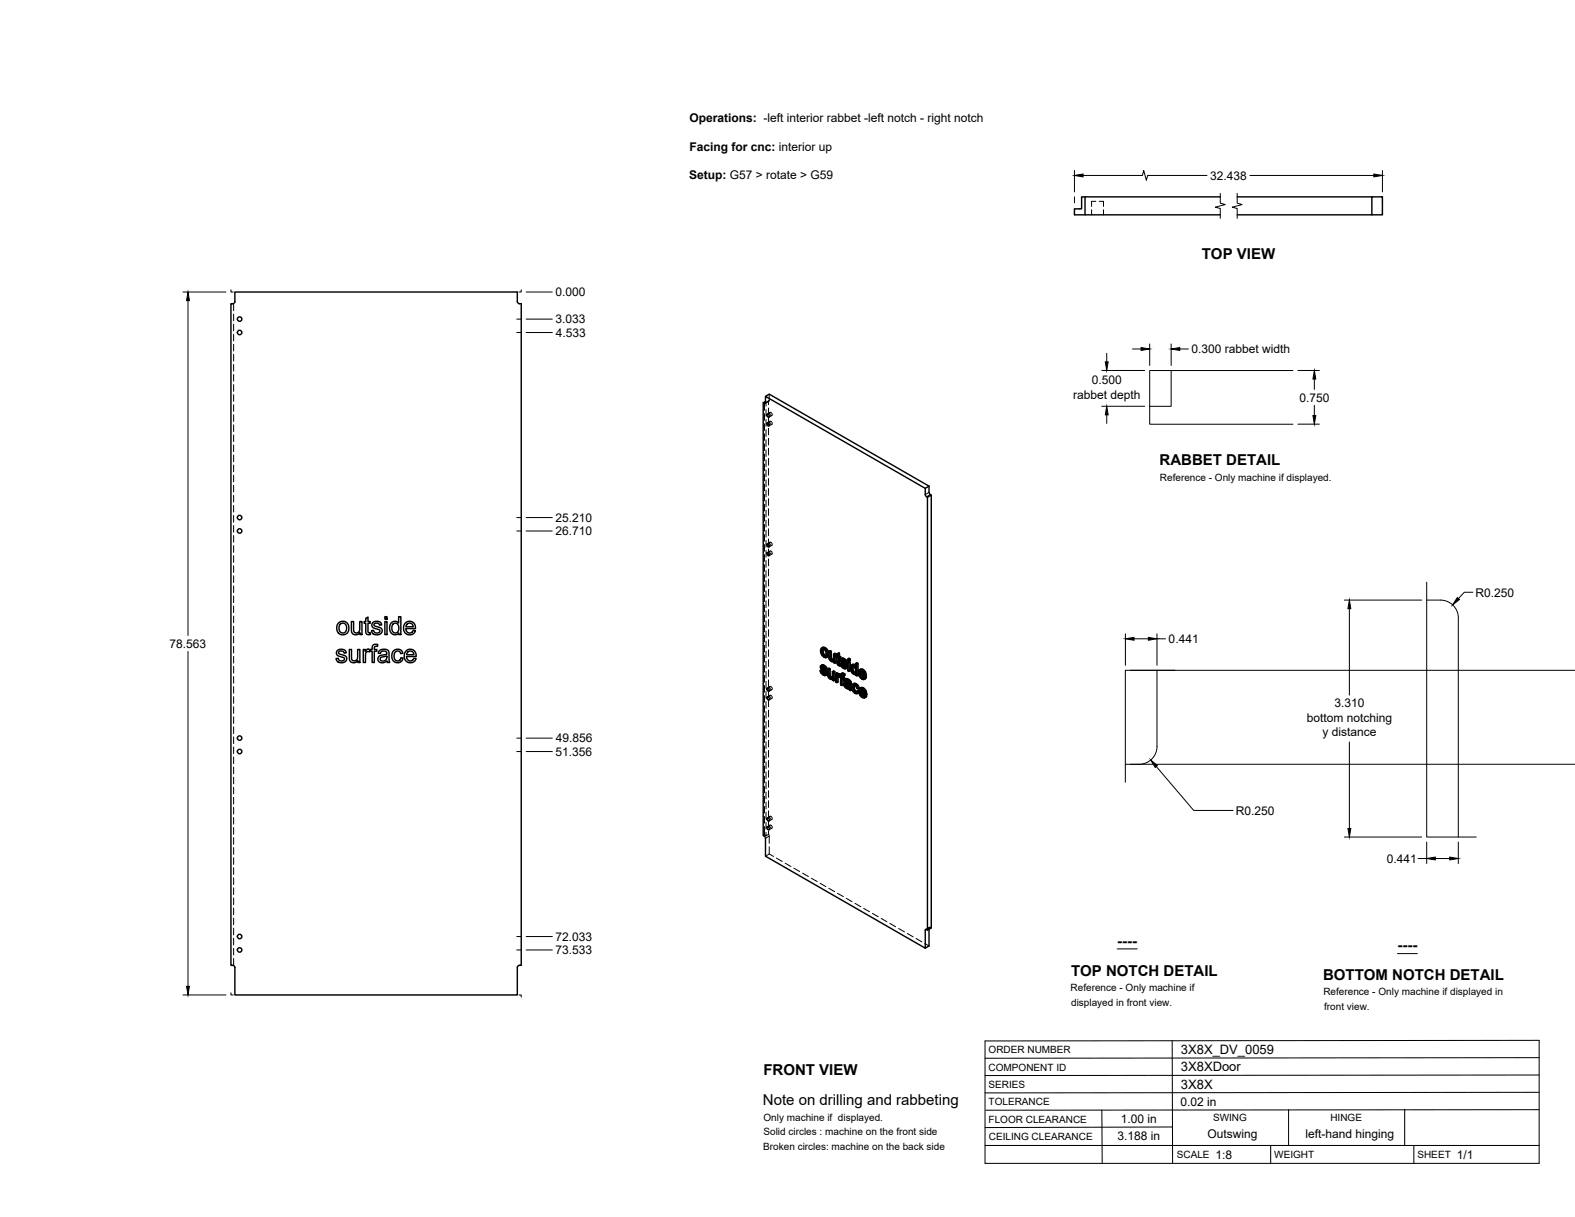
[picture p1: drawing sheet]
<svg xmlns="http://www.w3.org/2000/svg" width="559mm" height="432mm" viewBox="0 0 559 432" stroke-linecap="round" stroke-linejoin="round" font-family="sans-serif">
<!-- layer: Visible -->
<g fill="none" stroke="#000" stroke-width=".51">
<path d="M385 69.9h-1.2v4.2h-2.6v2.1h51.7M432.9 69.9h-47.9v6.3M439 76.2h47.7M439 69.9h47.7M486.7 69.9h3.8v6.3h-3.8zM271.6 142.8l-.2 .4-.6-.3v153.6l.6 .3 .2 .6v6.4l56.7 32.6v-6.3l.2-.4 .6 .3v-153.6M271.6 142.8v-2.2l56.7 32.7M271.6 140.6l1.3-.8 56.7 32.7M271.6 142.8l-.4-.2-.4 .3M272.1 150.1l.7 .1 .1 .9-.6-.2zM272.1 147l.7 .1 .1 .9-.6-.2zM328.3 173.3l1.3-.8 .1 2.5 .7 .7-1.3 .7-.8-.6z"/>
<path d="M330.4 175.7v153.5l-1.3 .8M272.1 196.1l.7 .2 .1 .8-.6-.2zM272.1 193l.7 .2 .1 .8-.6-.2zM129.8 219.4l.8-.5v1.6h.7v.6h-.7v2.9l.2 .5h.5l.1 .6a1.14 1.14 0 0 1-1.3-.1 1.14 1.14 0 0 1-.3-1.2v-2.7h-.6v-.6h.6zM136.5 218.8h.8v.9h-.8zM119.7 230.8l.8-.4a1.7 1.7 0 0 1 2.4 1.2l-.8 .1a.96 .96 0 0 0-1-.8 .96 .96 0 0 0-.9 1l1 .4a1.53 1.53 0 0 1 1.8 1.8 2.03 2.03 0 0 1-2 1.1 2.03 2.03 0 0 1-1.8-1.5l.8-.1a1.08 1.08 0 0 0 1.1 1 1.08 1.08 0 0 0 1-1.1l-.4-.3a2.24 2.24 0 0 1-2.3-1.3zM120.2 220.9l.7-.4a2.33 2.33 0 0 1 2.9 2.8 2.33 2.33 0 0 1-3.7 1.3 2.88 2.88 0 0 1 .1-3.7zM120.6 221.5l.7-.4a1.73 1.73 0 0 1 1.7 1.8 1.73 1.73 0 0 1-1.7 1.7l-.3-.2a2.21 2.21 0 0 1-.4-2.9zM123.9 230.4h.8v2.6a1.15 1.15 0 0 0 1.2 1.5 1.15 1.15 0 0 0 1-1.6v-2.5h.8v4.7h-.7v-.7a1.65 1.65 0 0 1-2 .7 1.65 1.65 0 0 1-1.1-1.8zM124.7 220.5h.8v2.6a1.15 1.15 0 0 0 1.1 1.5 1.15 1.15 0 0 0 1-1.6v-2.5h.8v4.6h-.7v-.6a1.65 1.65 0 0 1-1.9 .7 1.65 1.65 0 0 1-1.1-1.8zM128.9 230.4h.7v.7a1.11 1.11 0 0 1 1.7-.5l.7-.2v-.4a1.31 1.31 0 0 1 .6-1.3 1.31 1.31 0 0 1 1.4 0l-.1 .6a.74 .74 0 0 0-1.1 .7v.4h.9v.7h-.9v4h-.8v-4h-.7v-.4l-.2 .6a.84 .84 0 0 0-.9-.1 .84 .84 0 0 0-.5 .8v3.1h-.8zM132.3 220.9l.8-.4a1.7 1.7 0 0 1 2.3 1.2l-.7 .1a.96 .96 0 0 0-1-.8 .96 .96 0 0 0-.9 .9l.6 .4a1.95 1.95 0 0 1 2.2 1.3 1.95 1.95 0 0 1-1.8 1.6 1.95 1.95 0 0 1-2-1.4l.7-.2a1.11 1.11 0 0 0 1.2 1 1.11 1.11 0 0 0 1-1l-.4-.3a2.21 2.21 0 0 1-2.4-1.3z"/>
<path d="M134.5 231a2.17 2.17 0 0 1 3.5 .4l.3 3.7h-.8l-.2-.6a1.76 1.76 0 0 1-1.9 .7 1.76 1.76 0 0 1-1.3-1.6v-.2a1.71 1.71 0 0 1 1.7-1l.4-.1a.72 .72 0 0 0 1-.6 .72 .72 0 0 0-.9-.7l-1 .2-.4 .7-.7-.1zM135 233.4l2.2-.7a1.3 1.3 0 0 1-.6 1.7 1.3 1.3 0 0 1-1.7-.6zM136.5 220.5h.8v4.6h-.8zM138.8 221a1.73 1.73 0 0 1 2.6 .1v-2.3h.8v6.3h-.7v-.5a1.89 1.89 0 0 1-2.3 .4 1.89 1.89 0 0 1-1-2.2zM139.4 221.5l.4-.3a1.76 1.76 0 0 1 1.7 1 1.76 1.76 0 0 1-.4 2l-.4 .3a1.77 1.77 0 0 1-1.7-1 1.77 1.77 0 0 1 .4-2zM139.6 231l.1-.1a1.93 1.93 0 0 1 3.2 .9l-.7 .1a1.29 1.29 0 0 0-1.7-.7 1.29 1.29 0 0 0-.7 1.7l.1 .7a1.18 1.18 0 0 0 1.3 .9 1.18 1.18 0 0 0 1-1.1l.8 .1-.3 .9a2.14 2.14 0 0 1-2.8 .4 2.14 2.14 0 0 1-.8-2.7zM143.8 221.1a2.14 2.14 0 0 1 2.5-.4 2.14 2.14 0 0 1 1.1 2.3h-3.4l.1 .7a1.29 1.29 0 0 0 1.3 .9 1.29 1.29 0 0 0 1.2-.9l.8 .1-.3 .6a2.32 2.32 0 0 1-3.2 .3 2.32 2.32 0 0 1-.4-3.2zM144 231a2.15 2.15 0 0 1 2.6-.4 2.15 2.15 0 0 1 1.1 2.3h-3.5l.2 .7a1.3 1.3 0 0 0 1.2 .9 1.3 1.3 0 0 0 1.2-.9l.8 .1-.3 .6a2.32 2.32 0 0 1-3.2 .3 2.32 2.32 0 0 1-.4-3.2zM144.4 221.4l1.3-.3a1.27 1.27 0 0 1 .9 1.3h-2.6zM144.7 231.4l.8-.4 .7 .1 .6 1.2h-2.5zM291 237.9l.7 1.3 .8 .5 .5-.1M291.3 236.2l.6-.3 .8 .3 .8 1.3-.5 .3-.1-.6"/>
<path d="M291.6 231.2v-.5a.91 .91 0 0 1 1.1 0 .91 .91 0 0 1 .4 1l-.2 1.1h-.5M291.6 237.7l-.6 .2 .4 .2M291.6 238.7l.5 .4 .4-.3M291.7 237.3l1 .9 .5-.2M291.8 237.9l-.4 .2 .2 .6 .5-.3M291.8 236.6l-.3 .4 .5-.2M291.8 235.9l-.6 .3-.2 .4 .8 1.3a1.11 1.11 0 0 1 .8 1.3M291.8 232.2l.6 .6 .4-.3M291.9 238l.8 .9M292 236.7l.6 .7M292 236.3l.5 .4 .5-.2M292 236.8l.6 .8 .4 .2"/>
<path d="M292 236.8h-.5M292 230.9l-.4 .3v.4l.2 .6 .4-.3M292.1 239.1l.4 .1M292.1 235.9l-.8 .3M292.1 230.4l.1 1.4 .8 .8M292.1 237l-.4 .3-.2-.3M292.4 230l.8 .9 .5-.2M292.5 236.1l-.5 .2-.4-.1M292.5 236.7l.4 .5 .4-.2M292.7 238.2l.3 .5 .5-.3M292.8 229.8l-.4 .2-.9-.1M292.9 237.7l.5 .5 .2 .8-.7 .7"/>
<path d="M293 238.7l.1 .5 .5-.3M293.1 239.2l-.1 .4 .5-.3M293.2 230.9l.4 1.4 .4-.3M293.4 233.1a1.73 1.73 0 0 1-2.2-1.6l.2-1.5 .9-.4 .9 .4 .8 1.7-.1 1-.7 .6M293.6 232.3l-.2 .8 .5-.3M293.6 237.3l.5 .3 .4-.3M294.1 231.1l.4 .3 .5-.3M294.1 237.6v2.2l.5-.2M294.1 239.8l.2 .4 .4-.2M294.5 231.4v2.2l.5-.3M294.5 233.6l.2 .4 .5-.3M294.7 234l.3 .3 .5-.3"/>
<path d="M295 234.3l.4 .1M295.7 234.1l-.7-.6v-2.4l-.5-.3-.4 .3v2.5l.9 1.1h.8M295.8 238.6v3l.4-.3v-3l-.4-.3-.5 .3v1.9l-.3 .4 .2-.1M295.8 234.7v.4l.4 .2M295.8 234.7l-.2 .1M296.2 232.3v3l.4-.2v-3l-.4-.3-.5 .3v1.8l-.3 .5 .2-.1M296.2 238.3l-.4 .3-.5-.3M296.6 232.1l-.4 .2-.5-.2M296.6 233l.3 .2 .2 2.6 .7 .5 .5-.2M296.9 232.4l-.3 .2 .3 .2v-.8l.9-.3v1l.5 .3v.4l-.5 .3v-.4M297.3 239.9l-.3 .2-.1 .5 .4-.2M297.3 239.3v-.4l-.4-.2-.4 .3v3l.4 .2"/>
<path d="M297.3 238.9l-.5 .3-.3-.2M297.4 239.9l-.1 2.1-.4 .2v-1.6M297.4 239.9l.5 .3M297.4 239.9l-.4 .2M297.4 232v1l.4-.3M297.4 239.4l.4 .4M297.6 239.1l-.8 .5v-.4M297.6 235.7l.2 .1M297.8 231.7l-.9 .3M297.8 239.8v.4M297.8 239.9l-.1 .3M297.8 235.8l.1 .5"/>
<path d="M297.9 239.2l-.8 .2M297.9 235.2l-.5 .3v-2.1l.4 .3v1.4l.3 .4M297.9 235.4l-.5 .1M298.1 235.5l.8 1.4 .7 .4 .5-.1M298.1 235.5l-.6 .1M298.1 235.5h.1M298.1 235.7l-.3 .1M298.3 233l-.5 .3-.4-.3M298.4 233.8l.5-.3 .8 .3 .8 .8 .1 .5-.4 .3-.2-.6M298.4 239.1l.8-.3 .6 .4-.1 .4-.4 .3 .1-.4M298.6 234.4l.4-.1 .7 .9 .5 .2M298.7 235.3l-.6 .2 .4 .2"/>
<path d="M298.7 236.3l.5 .4 .5-.2M298.8 234.9l1.1 1 .4-.3M298.9 235.5l-.4 .2 .2 .6 .5-.3M298.9 233.5l-.6 .4-.1 .6 1.6 2.1M298.9 234.3l-.3 .4 .5-.3M299 238.8l-.7 .4-.1 .8-.4-.2 .4-.3-.3-.3M299 239.2l.4 .3 .4-.3M299 235.6l.8 .9M299.1 234.3l.6 .7M299.1 239.8l.5 .5v.4l-.4 .2v-.4M299.1 233.9l.6 .5 .4-.3M299.2 233.5l-.7 .3"/>
<path d="M299.2 236.7l.5 .1M299.3 234.6l-.5 .3-.2-.2M299.3 239.9l-.6-.3v.6l.4-.2M299.4 238.9l-.4 .3-.5-.2M299.6 233.7l-.5 .2-.4-.1M299.7 234.4l.3 .4 .5-.2M299.8 236.6l-.1 .2M299.9 235.9l.2 .4 .5-.3M300 235.3l.5 .6 .2 .8-.7 .6M300.1 236.3l.1 .5 .5-.3M300.2 236.8l-.1 .4 .5-.3M300.8 235l.4 .2 .5-.2"/>
<path d="M301.2 234.7l.5 .3v3l-.5 .2v-3M301.2 234.7l-.4 .3v3l.4 .2M301.2 234.1v.6l.5-.3v-.6l-.5-.2-.4 .2v.6l.4 .3M301.7 233.8l-.5 .3-.4-.3M302.1 236l.7-.3 .8 .3M302.4 236.5l.7 .2 .5 1-.1 1-.6 .1M302.4 238.3l.5 .5 .4-.2M302.5 236.5l-.3 .8M302.6 237l-.4 .3v.5l.2 .5 .5-.3M302.7 235.7l-.4 .2a2.02 2.02 0 0 0 1.2 3.4l.1-.1M302.7 236.5l.1 1.4 .7 .8M302.8 236.1l.5 .3"/>
<path d="M303.3 235.8l-.5 .3-.5-.2M303.6 235.4l.4 .3 .4-.3M303.6 239.2v.4l.4 .2M303.6 239.2l-.2 .1M304 235.7v4.1l.4-.2v-4.2l-.4-.2-.4 .2v1.5l-.3-.5 .3-.1M305.2 239.9l.6 .6 .4-.3M305.5 238.4l-.5 .2 1.5 .9-.6-1.2a.49 .49 0 0 0-.6-.2 .49 .49 0 0 0-.3 .5M305.5 238.1v.3l.8 .5M305.5 239.4l1 .9M305.7 239.7l-.5 .2-.2-.9 1.9 1.1M305.8 237.8l.8 .9 .5-.3M306.2 237.5l-.4 .3-.9-.1"/>
<path d="M306.6 238.7l.3 1.3 .5-.2M272.1 247.3l.7 .2 .1 .8-.6-.2zM272.1 244.2l.7 .2 .1 .8-.6-.2zM294.3 240.2l.3 .3 .5-.2M294.6 240.5l.4 .1M295.3 240.4l-.7-.7-.1-2.4-.4-.2-.5 .2 .1 2.6 .8 1h.9M295.4 240.9v.4l.4 .3M295.4 240.9l-.2 .1M297.8 240.2l.4 .2v2.6l.5 .2M298.7 240.2l.5 .3 .4-.2M299.1 240.9v2.1l-.4 .2v-2.6l.5 .3M299.6 242.4l.6-.3 1 .3"/>
<path d="M299.7 241.1l.5-.3 .6 .1 1.1 .9 .3 3-.4 .2-.1-.4M299.9 242.9l.2-.1a.86 .86 0 0 1 1 1M300 243.5l.4 .4 .4-.3M300 242.8l-.2 .3M300.1 242.1l-.7 .5 .2 1 .8 .7h.8l.1 .5 .5 .2M300.2 242.9l-.4 .2 .1 .3 .5-.1M300.3 242.9l.3 .5 .5 .4M300.3 241.6l-.4 .3a.79 .79 0 0 1 .9-.1 .79 .79 0 0 1 .4 .7v.3l-1.2-.4M300.3 241.6h.1M300.4 243.9l.4 .1M300.5 242.1l-.8 .2M300.5 240.8l-1 .6 .4 .5"/>
<path d="M300.6 241.3l.6 .4 .4-.3M300.8 244l.3-.1zM301.1 241l-.5 .3-.6-.3M301.2 241.7l.3 .4 .4-.3M301.5 242.1l.1 .4 .4-.2M301.6 242.5l.1 2.1 .4-.3M302.5 242.8l.7-.4 .6 .2 .7 .6 .4 1-.5 .2-.3-.9M302.6 244l.2 1 .5-.2M302.8 245l.6 .6 .4-.3M303.1 243.8l-.5 .2 .1-.4a.64 .64 0 0 1 .7-.4 .64 .64 0 0 1 .5 .7l.5 .5M303.1 243.2l.2 1.6 .7 .6M303.2 242.4l-.5 .3a2 2 0 0 0 .1 2.9l.8 .5h.5"/>
<path d="M303.4 242.9l.7 .6 .4-.3M303.8 242.6l-.4 .3-.7-.2M304 245.2l-.2 .5-.4-.1M304.7 245.1l-.2-.1-.5 .2 .4 .3M304.7 245.4l-.6 .7 .6-.4M305.4 246.5l.5 .6 .5-.3M305.6 244.9l-.4 .3 1.4 .8-.6-1.1a.48 .48 0 0 0-.5-.3 .48 .48 0 0 0-.3 .6M305.6 244.6v.3l.9 .5M305.7 245.9l.9 1M305.8 240.5l.4 .1M305.8 246.2l-.4 .3-.3-.9 2 1.1M305.9 244.3l.8 .9 .5-.2"/>
<path d="M305.9 247.1l.4 .1M306.3 244.1l-.4 .2-.9-.1M306.5 240.3l.4 .3 .5-.3M306.5 240.3l-.2 .2M306.6 246.8l.5 .4 .4-.3M306.6 246.8l-.2 .3M306.7 245.2l.4 1.4 .4-.3M306.8 240.1l-.3 .2M306.9 240l.5-.1-.1-.7-.7-1.4-.9-.5-.8 .4-.4 .8 .4 1.5 1.2 1.1h.5l.3-.5M307 246.6l-.4 .2M307 240.1l.4 .2-.1 .3-.7 .4M307.1 246.6l.4-.2v-.4l-.7-1.6-.9-.5-.9 .3-.3 1.2 .5 1.4 1.2 .9 .7-.5"/>
<path d="M307.1 246.7l.4 .4-.7 .5M272.1 293.4l.7 .1 .1 .9-.6-.2zM272.1 290.3l.7 .1 .1 .8-.6-.1zM329.6 329.7v5.9l-1.3 .8M82.5 342.5h-.6v-234.7a1.09 1.09 0 0 0 1.4-.5v-3.7h100.2l.1 3.7 .4 .4 .9 .1v234.7h-.6M82.6 342.5l.5 .2 .3 .6-.1 9.7h100.2v-9.7l.3-.6 .5-.2"/>
<circle cx="85" cy="118" r=".79"/>
<circle cx="85" cy="113.2" r=".79"/>
<circle cx="85" cy="188.4" r=".79"/>
<circle cx="85" cy="183.6" r=".79"/>
<circle cx="85" cy="266.6" r=".79"/>
<circle cx="85" cy="261.9" r=".79"/>
<circle cx="85" cy="332.3" r=".79"/>
<circle cx="85" cy="337" r=".79"/>
</g>
<!-- layer: Hidden -->
<g fill="none" stroke="#000" stroke-width=".35">
<path d="M387.3 74.4v1.8M388.8 71.4h-1.5v1.8M390 71.4h1.5v1.8M391.5 74.4v1.8M82.9 107.7v2.6M82.9 111.4v2.4M82.9 115v2.4M82.9 118.6v2.4M82.9 122.2v2.3M82.9 125.7v2.4M82.9 129.3v2.4M82.9 132.9v2.4"/>
<path d="M82.9 136.4v2.4M272.9 139.8v2.4l-1.3 .6M82.9 140v2.4M82.9 143.6v2.4M82.9 147.2v2.3M82.9 150.7v2.4M82.9 154.3v2.4M82.9 157.9v2.4M271.2 142.6v3M271.2 146.8v2.4M271.2 150.3v2.4M271.2 153.9v2.4"/>
<path d="M271.2 157.5v2.4M271.6 142.8h.1M271.8 142.9v1.2M271.8 145.3v2.4M271.8 148.9v2.4M271.8 152.4v2.4M271.8 156v2.4M271.8 159.6v2.4M272.7 142.4v1.2M272.7 144.8v2.4M272.7 148.4v2.3M272.7 151.9v2.4"/>
<path d="M272.7 155.5v2.4M272.7 159.1v2.4M272.8 142.3l-1.4 .8M273.2 149.5a.58 .58 0 0 1 .7 .3 .58 .58 0 0 1-.3 .8l-.4-.5zM273.2 146.4a.58 .58 0 0 1 .7 .3 .58 .58 0 0 1-.3 .7l-.4-.5zM273.2 149.5l-1 .5M273.2 146.3l-1 .6M273.9 150.6l-1.1 .5M273.9 147.4l-1.1 .6M82.9 161.4v2.4M82.9 165v2.4M82.9 168.6v2.4"/>
<path d="M82.9 172.2v2.3M82.9 175.7v2.4M82.9 179.3v2.4M271.2 161.1v2.3M271.2 164.6v2.4M271.2 168.2v2.4M271.2 171.8v2.4M271.2 175.4v2.3M271.2 178.9v2.4M271.8 163.2v2.3M271.8 166.7v2.4M271.8 170.3v2.4"/>
<path d="M271.8 173.9v2.4M271.8 177.5v2.3M272.7 162.6v2.4M272.7 166.2v2.4M272.7 169.8v2.4M272.7 173.4v2.3M272.7 176.9v2.4M82.9 182.9v2.4M82.9 186.5v2.3M82.9 190v2.4M82.9 193.6v2.4M82.9 197.2v2.3"/>
<path d="M271.2 182.5v2.4M271.2 186.1v2.3M271.2 189.7v2.3M271.2 193.2v2.4M271.2 196.8v2.4M271.8 181v2.4M271.8 184.6v2.4M271.8 188.2v2.3M271.8 191.7v2.4M271.8 195.3v2.4M271.8 198.9v2.4M272.7 180.5v2.4"/>
<path d="M272.7 184.1v2.4M272.7 187.6v2.4M272.7 191.2v2.4M272.7 194.8v2.4M272.7 198.4v2.3M273.2 195.6a.58 .58 0 0 1 .7 .3 .58 .58 0 0 1-.3 .7l-.4-.5zM273.2 192.4a.56 .56 0 0 1 .7 .4 .56 .56 0 0 1-.3 .7l-.4-.5zM273.2 195.5l-1 .6M273.2 192.4l-1 .6M273.9 196.6l-1.1 .6M273.9 193.5l-1.1 .6M82.9 200.7v2.4"/>
<path d="M82.9 204.3v2.4M82.9 207.9v2.4M82.9 211.5v2.3M82.9 215v2.4M82.9 218.6v2.4M271.2 200.4v2.3M271.2 203.9v2.4M271.2 207.5v2.4M271.2 211.1v2.4M271.2 214.7v2.3M271.2 218.2v2.4M271.8 202.5v2.3"/>
<path d="M271.8 206v2.4M271.8 209.6v2.4M271.8 213.2v2.4M271.8 216.7v2.4M272.7 202v2.3M272.7 205.5v2.4M272.7 209.1v2.4M272.7 212.7v2.3M272.7 216.2v2.4M272.7 219.8v2.4M82.9 222.2v2.4M82.9 225.7v2.4"/>
<path d="M82.9 229.3v2.4M82.9 232.9v2.4M82.9 236.5v2.3M271.2 221.8v2.4M271.2 225.4v2.4M271.2 228.9v2.4M271.2 232.5v2.4M271.2 236.1v2.4M271.2 239.6v2.4M271.8 220.3v2.4M271.8 223.9v2.4M271.8 227.5v2.3"/>
<path d="M271.8 231v2.4M271.8 234.6v2.4M271.8 238.2v2.4M272.7 223.4v2.4M272.7 226.9v2.4M272.7 230.5v2.4M272.7 234.1v2.4M272.7 237.7v2.4M291.4 237.7l.4 .9M291.5 236.4l-.5 .2M291.6 236.1l-.5 .2M291.6 230.7l-.5 .2"/>
<path d="M291.6 237.7l.3 .3M291.6 236.9l-.5 .2M291.7 235.9l-.2 .8 .7 .9a1.14 1.14 0 0 1 .9 1.3h-.4M291.8 238.6l.7 .7 .8 .1M291.8 238.6l-.5 .2M291.9 237.8l-.1 .1M291.9 237.3l-.5 .3M291.9 232l.8 .9 1 .1M291.9 232l-.4 .3M291.9 236.6h-.1M292 229.6l-.4 1.1 .3 1.3M292.1 236.4l-.5 .3"/>
<path d="M292.2 230.2l-.1 .2M292.2 230.2l.8 .2 .5 1v.9l-.5 .3M292.2 230.2l-.4 .2M292.5 236.5l-.5 .2a.33 .33 0 0 1 .2-.4 .33 .33 0 0 1 .4 .3l.5 .7 .4 .2M292.6 237.4l.3 .3M292.6 239.2l.4-.2-.9 .5M292.8 230.2l-.4 .3M292.8 232.9l-.4 .3M292.9 236.9l-.5 .2M293 238.4l-.4 .2M293.1 237.3l-.5 .3M293.1 239.5l-.5 .2"/>
<path d="M293.1 238.7l-.4 .3M293.3 232.5l-.4 .3M293.3 230.8l-.4 .3M293.4 233.1l-.4 .3M293.6 231.8l-.5 .2M294.1 237.1l.2 2.8 .8 .8 .7-.1v.5l.4 .2M294.1 239.4l-.4 .3M294.3 239.9l-.5 .3M294.5 230.8l.2 2.9 .7 .7h.8v.4l.4 .3M294.6 233.2l-.5 .3M294.7 233.7l-.5 .2M295 234.1l-.5 .2"/>
<path d="M295.4 234.4l-.4 .3M295.8 238l-.1 2.1-.4 .3M295.9 234.1l-.3 .2M296 234.1l-.4 .3M296.1 234l-.4 .2M296.2 231.8v2l-.5 .3M296.2 234.4l-.4 .3M296.2 234.8l-.4 .3M296.6 232.6v.4l.5-.3M296.9 238.7v3l.4 .3M297.1 232.3l-.2 .1M297.1 239.9l.5-.3-.5 .3"/>
<path d="M297.3 239.4l-.5 .2M297.4 231.8v.7l-.3-.2v.4l.3 .2 .1 2.4 .8 .8-.2-.6M297.4 239.8l-.1 .1M297.4 232.9l-.5 .3M297.4 232.5l-.5 .3M297.5 235.3l-.5 .2M297.5 239.2l-.2 .1M297.6 235.6l-.4 .3M297.8 239.7l-.4 .2 .3-.3 .5 .4 .1-.3 .4 .4v2.6l.4 .3M297.8 233.2l-.4 .2M298 235.9l-.4 .3M298.3 233.4l-.5-.2v.5"/>
<path d="M298.3 235.6l-.2 .1M298.3 239.6l-.5 .2M298.3 239.9l-.5 .3 .4-.2M298.3 239.7l-.5 .2M298.3 236.1h.1M298.5 235.3l.4 .9M298.6 234l-.4 .3M298.7 239.7l-.5 .3M298.7 235.3l.3 .3M298.7 233.7l-.5 .2M298.7 234.5l-.4 .2M298.7 239l-.4 .2"/>
<path d="M298.8 233.6l-.1 .7 .6 .9a1.11 1.11 0 0 1 .9 1.3h-.4l.4-.2M298.9 238.8l-.2 .9-.4-.2M298.9 236.2l.8 .7 .8 .1M298.9 236.2l-.5 .3M299 235.4l-.1 .1M299 234.9l-.4 .3M299 234.2l-.1 .1M299.1 234.3l.1-.3 .4 .1 .6 .9 .4 .1M299.2 234l-.5 .3M299.2 239.4l-.5 .2M299.5 239.4l-.5 .3M299.6 234.1l-.5 .3"/>
<path d="M299.7 235l.3 .3M299.7 239.6l-.4-.2-.2 .4M300 234.5l-.4 .2M300.1 236.6l-.4 .2M300.1 236l-.4 .2M300.1 236.6l-.9 .5M300.2 235l-.5 .2M300.2 237.1l-.4 .2M301.2 234.7v3l.5 .3M301.2 233.6v.5l.5 .3M301.2 237.7l-.4 .3M301.2 234.1l-.4 .3"/>
<path d="M302.2 236.8l-.5 .2M302.3 237.7l-.4 .2M302.3 236l-.4 .3M302.5 235.8l-.3 .7v.8a1.5 1.5 0 0 0 1.8 1.7v.3l.4 .3M302.7 238.4l-.4 .3M302.8 236.3l-.1 .2M302.8 236.3l.8 .1 .4 .9v1l-.5 .4M302.9 236.2l-.4 .3 .3-.2M303.3 239l-.4 .2M303.3 236.3l-.4 .2M303.7 236.2l-.1 .1M303.8 236.9l-.4 .2"/>
<path d="M303.8 238.6l-.4 .2M304 235.2v1.4l-.4-.6M304 236.6l-.4 .3M304 237.9l-.4 .2M304 239.3l-.4 .3M304 239l-.4 .2 .3-.1M305 238.4l-.5 .3M305.3 237.4l-.3 .9 .3 1.4 .9 1 .9 .1M305.3 239.7l-.4 .3M305.4 238.8l-.4 .2M305.5 239.4l-.1-.6 2 1.1M305.7 237.9l-.2 .2"/>
<path d="M305.7 237.9l.8 .3 .4 1-.6-.3M305.7 237.9l-.5 .2M306.2 237.9l-.4 .3M306.7 238.5l-.4 .3M306.9 239.2l-.4 .3M82.9 240v2.4M82.9 243.6v2.4M82.9 247.2v2.4M82.9 250.7v2.4M82.9 254.3v2.4M82.9 257.9v2.4M271.2 243.2v2.4"/>
<path d="M271.2 246.8v2.4M271.2 250.4v2.4M271.2 253.9v2.4M271.2 257.5v2.4M271.8 241.7v2.4M271.8 245.3v2.4M271.8 248.9v2.4M271.8 252.5v2.3M271.8 256v2.4M271.8 259.6v2.4M272.7 241.2v2.4M272.7 244.8v2.4"/>
<path d="M272.7 248.4v2.4M272.7 251.9v2.4M272.7 255.5v2.4M272.7 259.1v2.4M273.2 246.7a.58 .58 0 0 1 .7 .4 .58 .58 0 0 1-.3 .7l-.4-.5zM273.2 243.6a.58 .58 0 0 1 .7 .3 .58 .58 0 0 1-.3 .8l-.4-.5zM273.2 246.7l-1 .6M273.2 243.6l-1 .6M273.9 247.8l-1.1 .6M273.9 244.7l-1.1 .6M294.6 240.3l-.5 .3M295 240.7l-.5 .2"/>
<path d="M295.4 240.4l-.2 .1M295.6 240.3l-.5 .3M295.7 240.2l-.4 .3M295.8 241.1l-.4 .2M295.8 240.6l-.4 .3 .3-.2M296.9 241.7l-.4 .3M298.7 242.7l-.5 .3M298.7 240.1l-.5 .3M299.1 240.4l-.4 .2M299.6 240.7l-.5-.3v.5M299.8 242.6l-.4 .2M299.9 241.3l-.5 .2"/>
<path d="M299.9 242.2l-.4 .3M300 242.1l-.2 .6 .3 .7 .8 .7h.8l.1 .4M300.1 243.4l-.5 .2M300.1 240.9l-.5 .2M300.1 240.8l-.2 .5 .4 .3a.8 .8 0 0 1 1-.1 .8 .8 0 0 1 .3 .9h-.4M300.2 242.9l.3-.3a.78 .78 0 0 1 .9 .2 .78 .78 0 0 1 .1 .8l-.4 .2M300.4 242.6l-.4 .2 .4-.2M300.5 242.6l-.4 .2M300.5 241.3l-.4 .2M300.7 244l-.4 .2M301 241.4l-.4 .3M301.2 244.2l-.4 .2"/>
<path d="M301.3 243.8l-.2 .1M301.5 241.9l-.4 .2M301.6 243.6l-.6 .4M301.6 242.9l-.4 .3M301.6 242.5l-.4 .3M301.6 242.4l-.4 .3M301.7 244.1l-.5 .2M301.8 244.5l.4 .3M301.8 244.5l-.5 .3M302.6 243.5l-.4 .3M302.8 242.7l-.5 .3M303 242.5l-.4 1 .3 1.2 .5 .8 1.1 .4"/>
<path d="M303 244.9l-.5 .2M303.1 243.2a.77 .77 0 0 1 1-.1 .77 .77 0 0 1 .3 .9l.5 .2M303.3 243l-.5 .3M303.8 245.7l-.4 .3M303.8 243l-.4 .3M304.2 243.4l-.4 .3M304.2 245.4h-.2M304.2 245.4l-.4 .3M304.4 244l-.4 .2M304.5 245l-.3 .4M304.7 245.1l.2 .2-.2 .4M304.9 245.3l-.2 .1"/>
<path d="M305.1 245l-.4 .2M305.5 244l-.4 1 .4 1.3 .9 .9 .8 .1M305.5 246.3l-.5 .2M305.6 245.3l-.5 .3M305.7 245.9l-.1-.6 1.9 1.1M305.8 244.4l-.2 .2M305.8 244.4l.8 .3 .5 1.1-.6-.4M305.8 244.4l-.4 .3M306.2 240.7l-.4 .2M306.3 244.5l-.4 .3M306.4 247.2l-.5 .3M306.5 240.3h.1"/>
<path d="M306.6 246.9h.2M306.7 240.3l-.4 .2 .3-.2M306.8 246.9l-.4 .2M306.9 246.9l-.5 .2M306.9 245.1l-.4 .3M306.9 240l-.1 .1M307 240.8l-.5 .3M307 240.1l-.4 .2M307 246.6h.1M307.1 245.8l-.5 .2M307.1 247.4l-.4 .3M307.1 246.7l-.3 .2"/>
<path d="M82.9 261.5v2.3M82.9 265v2.4M82.9 268.6v2.4M82.9 272.2v2.4M82.9 275.7v2.4M82.9 279.3v2.4M271.2 261.1v2.4M271.2 264.7v2.3M271.2 268.2v2.4M271.2 271.8v2.4M271.2 275.4v2.4M271.2 279v2.3"/>
<path d="M271.8 263.2v2.4M271.8 266.8v2.3M271.8 270.3v2.4M271.8 273.9v2.4M271.8 277.5v2.4M272.7 262.7v2.3M272.7 266.2v2.4M272.7 269.8v2.4M272.7 273.4v2.4M272.7 277v2.3M82.9 282.9v2.4M82.9 286.4v2.4"/>
<path d="M82.9 290v2.4M82.9 293.6v2.4M82.9 297.2v2.4M271.2 293.2v3l-.4 .3M271.2 282.5v2.4M271.2 286.1v2.4M271.2 289.7v2.4M271.8 295.3v1.2l-.6-.3M271.8 281.1v2.3M271.8 284.6v2.4M271.8 288.2v2.4M271.8 291.8v2.4"/>
<path d="M272.7 294.8l.2 4.4M272.7 280.5v2.4M272.7 284.1v2.4M272.7 287.7v2.3M272.7 291.3v2.3M272.7 296l-.9 .5M273.2 292.8a.58 .58 0 0 1 .7 .3 .58 .58 0 0 1-.3 .8l-.4-.5zM273.2 289.7a.56 .56 0 0 1 .7 .3 .56 .56 0 0 1-.3 .7l-.4-.5zM273.2 292.8l-1 .5M273.2 289.6l-1 .6M273.9 293.9l-1.1 .5M273.9 290.7l-1.1 .6"/>
<path d="M82.9 300.7v2.4M82.9 304.3v2.4M82.9 307.9v2.4M82.9 311.5v2.3M82.9 315v2.4M82.9 318.6v2.4M272.9 300.4v2.6l1.5 .9M272.9 303l-1.3 .8M275.5 304.5l2 1.2M278.6 306.3l2 1.1M281.7 308l2 1.2M284.8 309.8l2 1.2"/>
<path d="M287.8 311.6l2.1 1.2M291 313.4l2 1.2M294 315.2l2.1 1.2M297.1 316.9l2.1 1.2M300.2 318.7l2.1 1.2M82.9 322.2v2.3M82.9 325.8v2.3M82.9 329.3v2.4M82.9 332.9v2.4M82.9 336.5v2.3M303.3 320.5l2.1 1.2M306.4 322.3l2.1 1.2"/>
<path d="M309.5 324.1l2.1 1.2M312.6 325.9l2.1 1.1M315.7 327.6l2.1 1.2M318.8 329.4l2.1 1.2M321.9 331.2l2.1 1.2M325 333l2.1 1.2M328.1 334.8l1.5 .8M329.8 329l-1.4 .8M330.4 329.2l-.7-.2-.1 .7M82.9 340v2.6"/>
</g>
<!-- layer: Reference -->
<g fill="none" stroke="#000" stroke-width=".35">
<path d="M381.2 69.9v2.1M381.2 74.1v2.1M490.5 69.9v2.1M490.5 74.1v2.1M81.9 102.8v.8h.8M183.3 113.2h1.6M183.3 118h1.6M184.9 102.8v.8h-.8M415.5 131.5v12.7h-7.6M458.7 131.5h-50.8v19h50.8M183.3 183.6h1.6M183.3 188.4h1.6"/>
<path d="M506.2 212.9a13 13 0 0 1 7.8 .7 6.3 6.3 0 0 1 3.4 5.7v77.7M506.2 206.6v90.4h17.6M410.5 237.8v27a6.4 6.4 0 0 1-6.4 6.4h-4.8M416.9 237.8h-17.6v39.7M183.3 261.9h1.6M183.3 266.7h1.6M183.3 337.1h1.6M183.3 332.3h1.6M81.9 352.2v.8h.8M184.1 353h.8v.8"/>
</g>
<!-- layer: Visible Narrow -->
<g fill="none" stroke="#000" stroke-width=".35">
<path d="M271.6 142.8l-.5 .3M329.6 174.7l-1.3 .8M330.1 175.5l-1.4 .8M292.5 237.4l-.4 .2M294.5 239l-.4 .3M295 232.8l-.5 .2M297.8 234.9l-.4 .3M299.1 239.7l-.4 .2M299.7 235l-.5 .2M300.8 242.3l-.4 .2M302.1 242.7l-.5 .3M302.1 243.4l-.5 .3"/>
<path d="M328.7 329.8l-.4 .3"/>
</g>
<!-- layer: Hidden Narrow -->
<g fill="none" stroke="#000" stroke-width=".35">
<path d="M271.6 142.8h.1M272.9 142l-1.3 .8M292.5 237.9l-.4 .3M294.1 239l-.5 .2M294.5 232.7l-.4 .3M295.8 239.6l-.5 .3M296.2 233.4l-.5 .3M297.4 234.6l-.5 .3M298.7 239.4l-.5 .3M299.1 239.7h.1M299.7 235.5l-.5 .3M300.9 242.7l-.4 .3"/>
<path d="M301.6 243.1l-.4 .3M271.6 296.4l-.5 .3M272.9 296.7l-1.3 .7M330.1 329l-1.4 .8 .9-.5"/>
</g>
<!-- layer: Titleblock -->
<g fill="none" stroke="#000" stroke-width=".36">
<path d="M349.5 369.3l196.6-.2v43.7h-196.6zM415.9 369.3l.1 43.5M546.1 375.3l-196.6 .2M390.9 393.9l.2 18.9M416 399.9l-66.5 .2M457.2 393.7v12.7M498.4 393.6v12.7M546.1 393.7l-196.3 .2M546.1 387.6l-196.6 .2M546.1 381.4l-196.6 .2M349.5 406.4h196.6M450.8 406.4v6.4"/>
<path d="M501.6 406.4v6.4"/>
</g>
<!-- layer: FD_Dimensions -->
<g fill="none" stroke="#000" stroke-width=".35">
<path d="M381.2 60.5v7.6M384.3 62.3h21l.5-1.8 .9 3.5 .5-1.7h21M443.4 62.3h44M490.5 60.5v7.6M64.9 103.6h15.3M66.7 106.7v118.8M186.7 103.6h9.3M186.7 113.2h9.3M186.7 118h9.3M390.9 131.4h15.2M392.7 125.3v3.1M401.8 123.8h3.1"/>
<path d="M407.9 122v7.7M415.5 122v7.7M418.6 123.8h3M460.5 131.4h7.6M466.3 134.5v3.7M390.9 144.1h15.2M392.7 147.2v3M460.5 150.5h7.6M466.3 143.8v3.6M186.7 183.6h9.3M186.7 188.4h9.3M477 212.9h27.4"/>
<path d="M478.7 216v30.6M522.6 210.1h-3.1l-2.1 2.3M66.7 231.1v118.9M399.3 224.9v11.2M401.1 237.8h157.7M402.3 226.7h5.1M410.5 224.9v11.2M410.5 226.7h3M186.7 261.9h9.3M186.7 266.7h9.3M401.1 271.2h157.7M410.3 272l13.2 15.5h14"/>
<path d="M478.7 263.3v30.6M477 297h27.4M506.2 298.8v7.6M517.4 298.8v7.6M503.1 304.6h3.1M509.2 304.6h5.1M186.7 332.3h9.3M186.7 337.1h9.3M64.9 353h15.3"/>
</g>
<g fill="#000" stroke="#000" stroke-width=".35">
<path d="M381.2 62.3l3.1-.6v1.1zM487.4 61.7l3.1 .6-3.1 .5zM66.7 103.6l.5 3.1h-1zM392.2 128.4h1l-.5 3zM404.9 123.3l3 .5-3 .5zM415.5 123.8l3.1-.5v1zM466.3 131.4l.5 3.1h-1zM392.7 144.1l.5 3.1h-1zM465.8 147.4h1l-.5 3.1zM478.7 212.9l.6 3.1h-1.1zM517.1 212l.7 .7-2.4 1.9zM399.3 226.7l3-.6v1.1z"/>
<path d="M407.4 226.1l3.1 .6-3.1 .5zM408.3 269.6l2.3 2-.7 .7zM478.2 293.9h1.1l-.6 3.1zM506.2 304.6l3-.5v1zM514.3 304.1l3.1 .5-3.1 .5zM66.2 350h1l-.5 3z"/>
</g>
<!-- layer: Break Lines -->
<path d="M432.9 68.6v3.5l1.8 .5-3.5 .9 1.7 .5v3.5M439 68.6v3.5l1.7 .5-3.5 .9 1.8 .5v3.5" fill="none" stroke="#000" stroke-width=".35"/>
<!-- layer: Notes -->
<path d="M396.4 336.7h7.1M495.8 338.3h7.1" fill="none" stroke="#000" stroke-width=".35"/>
<g font-size="5.3">
<text x="426.4" y="92.1">TOP VIEW</text>
<text x="411.4" y="165.1">RABBET DETAIL</text>
<text x="396.4" y="335.5">----</text>
<text x="495.8" y="337.2">----</text>
<text x="380" y="346.1">TOP NOTCH DETAIL</text>
<text x="469.4" y="347.5">BOTTOM NOTCH DETAIL</text>
<text x="270.9" y="381.4">FRONT VIEW</text>
<text x="270.7" y="392.2">Note on drilling and rabbeting</text>
</g>
<g font-size="4.6">
<text x="419" y="373.8">3X8X_DV_0059</text>
<text x="419" y="380.1">3X8XDoor</text>
<text x="419" y="386.2">3X8X</text>
</g>
<g font-size="4.3">
<text x="244.6" y="43.2">Operations: -left interior rabbet -left notch - right notch</text>
<text x="244.6" y="53.4">Facing for cnc: interior up</text>
<text x="244.5" y="63.6">Setup: G57 &gt; rotate &gt; G59</text>
<text x="429.3" y="63.7">32.438</text>
<text x="197.1" y="105.1">0.000</text>
<text x="197.1" y="114.7">3.033</text>
<text x="197.2" y="119.5">4.533</text>
<text x="422.7" y="125.3">0.300 rabbet width</text>
<text x="387.3" y="136.4">0.500</text>
<text x="380.7" y="141.5">rabbet depth</text>
<text x="461" y="142.5">0.750</text>
<text x="197.1" y="185.1">25.210</text>
<text x="197.1" y="189.9">26.710</text>
<text x="523.5" y="211.6">R0.250</text>
<text x="60.2" y="229.8">78.563</text>
<text x="414.6" y="228.2">0.441</text>
<text x="473.4" y="251">3.310</text>
<text x="463.6" y="256">bottom notching</text>
<text x="197.2" y="263.4">49.856</text>
<text x="469.2" y="261.1">y distance</text>
<text x="197.1" y="268.1">51.356</text>
<text x="438.4" y="289">R0.250</text>
<text x="492" y="306.1">0.441</text>
<text x="197" y="333.8">72.033</text>
<text x="197" y="338.6">73.533</text>
<text x="418.8" y="392.4">0.02 in</text>
<text x="397.7" y="398.3">1.00 in</text>
<text x="396.5" y="404.3">3.188 in</text>
<text x="428.4" y="403.6">Outswing</text>
<text x="463.1" y="403.8">left-hand hinging</text>
<text x="431.3" y="411.1">1:8</text>
<text x="516.9" y="411.1">1/1</text>
</g>
<g font-size="3.5">
<text x="411.5" y="170.7">Reference - Only machine if displayed.</text>
<text x="379.9" y="351.7">Reference - Only machine if</text>
<text x="469.5" y="353.1">Reference - Only machine if displayed in</text>
<text x="380" y="356.8">displayed in front view.</text>
<text x="469.8" y="358.2">front view.</text>
<text x="350.8" y="373.6">ORDER NUMBER</text>
<text x="350.8" y="379.9">COMPONENT ID</text>
<text x="350.8" y="386.1">SERIES</text>
<text x="350.8" y="392.2">TOLERANCE</text>
<text x="270.9" y="397.7">Only machine if displayed.</text>
<text x="350.8" y="398.4">FLOOR CLEARANCE</text>
<text x="430.4" y="397.8">SWING</text>
<text x="472" y="397.7">HINGE</text>
<text x="270.8" y="407.9">Broken circles: machine on the back side</text>
<text x="270.9" y="402.8">Solid circles : machine on the front side</text>
<text x="350.8" y="404.4">CEILING CLEARANCE</text>
<text x="417.5" y="410.9">SCALE</text>
<text x="452.1" y="410.9">WEIGHT</text>
<text x="502.9" y="410.9">SHEET</text>
</g>
</svg>
